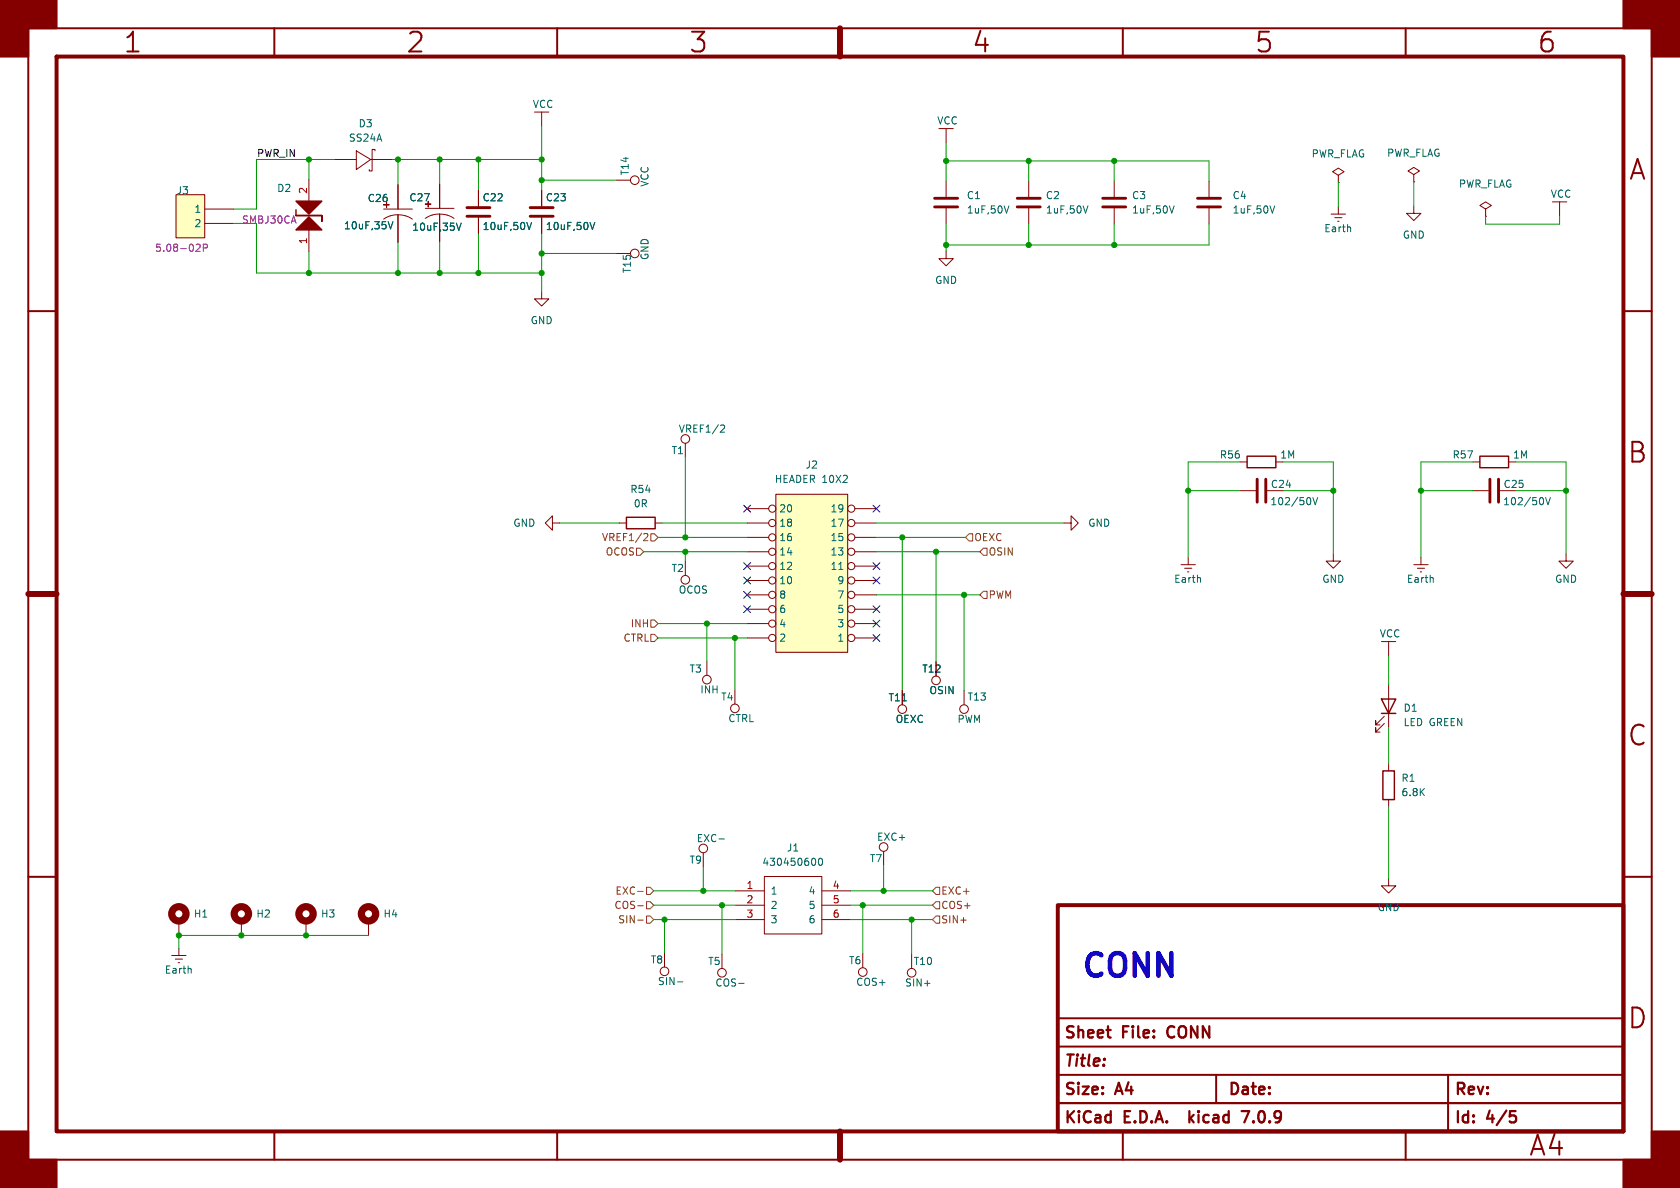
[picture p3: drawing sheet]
<svg xmlns="http://www.w3.org/2000/svg" width="297mm" height="210mm" viewBox="0 0 297 210" stroke-linecap="round" stroke-linejoin="round" font-family="sans-serif">
<g fill="none" stroke="#840000" stroke-width=".35">
<path d="M5 5h287v200h-287zM48.5 5v5M98.5 5v5M148.5 5v5M198.5 5v5M248.5 5v5M5 55h5M287 55h5M5 105h5M287 105h5M5 155h5M287 155h5"/>
<path d="M187 195h100M187 190h100M187 185h100M187 180h100M215 190v5M256 190v10M48.5 200v5M98.5 200v5M148.5 200v5M198.5 200v5M248.5 200v5"/>
</g>
<path d="M10 10h277v190h-277zM187 160h100v40h-100z" fill="none" stroke="#840000" stroke-width=".7"/>
<path d="M148.5 5v5M5 105h5M287 105h5M148.5 200v5" fill="none" stroke="#840000" stroke-width="1.1"/>
<g fill="#840000" stroke="#840000" stroke-width=".35">
<path d="M0 0h10v5h-5v5h-5z"/>
<path d="M0 200h5v5h5v5h-10z"/>
<path d="M287 0h10v10h-5v-5h-5z"/>
<path d="M292 200h5v10h-10v-5h5z"/>
</g>
<path d="M206.6 181.7a1.39 1.39 0 0 0 0 1.4M210.3 196.4v2M210.5 197.6l.5 .8M211 197.1l-.7 .7M219.5 196.4h1.3l-.8 2M267 196.4h.9M267.6 197.2l.4 .4v.4l-.4 .4" fill="none" stroke="#840000" stroke-width=".4"/>
<g fill="none" stroke="#840000" stroke-width=".18">
<path d="M95.8 19.8v2.6M31.1 34.4h5.1v7.6h-5.1zM36.2 37h5.1M36.2 39.5h5.1M54.6 31.8v3.8M59.2 28.2h3.8M63 26.7l2.5 1.5-2.5 1.8zM65.5 28.2h3.8M66.3 26.7v-.3h-.5v3.8h-.5v-.2M67.8 36.2h1zM67.8 37h5.1M68.3 35.7l.1 1z"/>
<path d="M70.4 38a4.2 4.2 0 0 0-2.6 .7M70.4 38a4.3 4.3 0 0 1 2.5 .7M70.4 32.6v4.4M70.4 38v4.8M75.2 36.1h1zM75.2 36.8h5.1M75.7 35.6v1zM77.7 37.8a4.2 4.2 0 0 0-2.5 .8M77.7 37.8a4.3 4.3 0 0 1 2.6 .8M77.7 32.5v4.3M77.7 37.8v4.9M84.6 33.7v2.7"/>
<path d="M84.6 38.5v2.8M95.8 33.7v2.7M95.8 38.5v2.8M108.9 31.9h2.6M167.3 22.7v2.6M167.3 32v2.8M167.3 36.8v2.8M181.9 32v2.8M181.9 36.8v2.8M197 32v2.8M197 36.8v2.8M213.7 32v2.8"/>
<path d="M213.7 36.8v2.8M235.3 37.8h2.6M236 38.5h1.2M236.5 39.1h.2M236.6 31l1-.6-1-.7-1 .7 1 .6v1.3M236.6 32.3h.1M236.6 36.6v1.2M249.9 36.4v1.3h1.3l-1.3 1.3-1.2-1.3h1.2M249.9 30.9l1.1-.7-1.1-.6-1 .6 1 .7v1.2M249.9 32.1h.1M262.6 37l1.1-.7-1.1-.6-1 .6 1 .7v1.2M262.6 38.2h.1"/>
<path d="M275.7 35.7v2.5M54.6 40.6v3.9M95.8 51.6v1.2h1.2l-1.2 1.3-1.3-1.3h1.3M108.9 44.8h2.6M167.3 44.5v1.2h1.2l-1.2 1.3-1.3-1.3h1.3M121.2 78.4v2.5M97.7 92.5v-1.3l-1.3 1.3 1.3 1.2v-1.2h1.2M109.5 92.5h1.2M115.8 92.5h1.3M121.2 99.2v2.5M132.1 92.5h3.8M132.1 97.5h3.8"/>
<path d="M132.1 95h3.8M132.1 89.9h3.8M137.2 87.4h12.7v27.9h-12.7zM151.1 92.5h3.8M151.1 97.5h3.8M151.1 95h3.8M151.1 89.9h3.8M188.1 92.5h1.3v1.2l1.2-1.2-1.2-1.3v1.3M208.8 99.8h2.5M210.1 98.6v1.2M219.2 86.7h2.8M219.2 81.7h1.3"/>
<path d="M224 86.7h2.8M225.6 81.7h1.2M235.7 97.9v1.3h1.3l-1.3 1.3-1.3-1.3h1.3M249.9 99.8h2.6M251.2 98.6v1.2M260.3 86.7h2.8M260.3 81.7h1.3M265.2 86.7h2.8M266.7 81.7h1.3M276.9 97.9v1.3h1.2l-1.2 1.3-1.3-1.3h1.3M125 116.8v2.6M132.1 112.8h3.8"/>
<path d="M132.1 102.6h3.8M132.1 100.1h3.8M132.1 110.2h3.8M132.1 107.7h3.8M132.1 105.2h3.8M151.1 112.8h3.8M151.1 102.6h3.8M151.1 100.1h3.8M151.1 110.2h3.8M151.1 107.7h3.8M151.1 105.2h3.8M165.5 117v2.5"/>
<path d="M209.4 100.5h1.3M209.9 101.1h.3M245.5 113.4v2.6M250.6 100.5h1.2M251.1 101.1h.2M129.9 121.9v2.6M159.5 122v2.6M170.4 122v2.6M244.7 127.9l-1.5 1.5v-.7v.7h.8M244.7 126.6l-1.5 1.5v-.7v.7h.8M245.5 121v7.7M245.5 135v1.3"/>
<path d="M124.3 150.7v2.6M130 157.5h5.1M135.1 154.9h10.2v10.2h-10.2zM145.3 157.5h5.1M156.2 150.5v2.5M245.5 155.3v1.3h1.3l-1.3 1.3-1.3-1.3h1.3M245.5 141.4v1.2M30.4 168.9h2.5M31 169.5h1.3M31.5 170.2h.2M31.6 162.8v2.6M31.6 167.6v1.3"/>
<path d="M42.7 162.8v2.6M54.1 162.8v2.6M65.2 162.8v2.6M117.5 168.4v2.5M127.6 168.7v2.5M130 160h5.1M130 162.6h5.1M145.3 160h5.1M145.3 162.6h5.1M152.5 168.5v2.6M161.2 168.7v2.5"/>
<circle cx="112.2" cy="31.9" r=".76"/>
<circle cx="112.2" cy="44.8" r=".76"/>
<circle cx="121.2" cy="77.6" r=".76"/>
<circle cx="136.5" cy="97.5" r=".63"/>
<circle cx="136.5" cy="95" r=".63"/>
<circle cx="136.5" cy="89.9" r=".63"/>
<circle cx="136.5" cy="92.5" r=".63"/>
<circle cx="150.5" cy="97.5" r=".63"/>
<circle cx="150.5" cy="95" r=".63"/>
<circle cx="150.5" cy="89.9" r=".63"/>
<circle cx="150.5" cy="92.5" r=".63"/>
<circle cx="121.2" cy="102.5" r=".76"/>
<circle cx="136.5" cy="107.7" r=".63"/>
<circle cx="136.5" cy="100.1" r=".63"/>
<circle cx="136.5" cy="112.8" r=".63"/>
<circle cx="136.5" cy="105.2" r=".63"/>
<circle cx="136.5" cy="110.2" r=".63"/>
<circle cx="136.5" cy="102.6" r=".63"/>
<circle cx="150.5" cy="100.1" r=".63"/>
<circle cx="150.5" cy="107.7" r=".63"/>
<circle cx="150.5" cy="112.8" r=".63"/>
<circle cx="150.5" cy="102.6" r=".63"/>
<circle cx="150.5" cy="105.2" r=".63"/>
<circle cx="150.5" cy="110.2" r=".63"/>
<circle cx="125" cy="120.1" r=".76"/>
<circle cx="129.9" cy="125.2" r=".76"/>
<circle cx="159.5" cy="125.3" r=".76"/>
<circle cx="165.5" cy="120.3" r=".76"/>
<circle cx="170.4" cy="125.3" r=".76"/>
<circle cx="124.3" cy="150" r=".76"/>
<circle cx="156.2" cy="149.7" r=".76"/>
<circle cx="117.5" cy="171.7" r=".76"/>
<circle cx="127.6" cy="172" r=".76"/>
<circle cx="152.5" cy="171.8" r=".76"/>
<circle cx="161.2" cy="172" r=".76"/>
</g>
<g fill="none" stroke="#840000" stroke-width=".51">
<path d="M82.5 38.2h4.1M82.5 36.7h4.1M93.7 38.2h4.1M93.7 36.7h4.1M165.2 36.6h4.1M165.2 35.1h4.1M179.8 36.6h4.1M179.8 35.1h4.1M194.9 36.6h4.1M194.9 35.1h4.1M211.7 36.6h4.1M211.7 35.1h4.1"/>
<path d="M222.2 84.7v4.1M223.8 84.7v4.1M263.4 84.7v4.1M264.9 84.7v4.1"/>
</g>
<g fill="none" stroke="#006464" stroke-width=".18">
<path d="M68.6 39.2l.4 1.3 .5-1.3M80.7 39.4l.4 1.3 .4-1.3M93.1 39.3l.5 1.3 .4-1.3M104.3 39.3l.4 1.3 .5-1.3M178.4 36.4l-.5 1.3M192.3 36.4l-.4 1.3M207.6 36.4l-.4 1.3M225.4 36.4l-.5 1.3M238.7 40.2l.1 .8M127.6 75.1l.4 .1 .1 .3-.8 .9h.8M231.6 88.1l.1 .3-.1 .7M232.1 88l.4 1.2 .4-1.2"/>
<path d="M272.8 88.1l.1 .3-.1 .7M273.2 88l.5 1.2 .4-1.2M148.3 100.7h.7M212.2 102.2v.7M253.3 102.2l.1 .7M127.1 148.3h1M144 151.8l.2 .4-.2 .7M144.8 151.8l.2-.1a.68 .68 0 0 1 .4 .6 .68 .68 0 0 1-.4 .7l-.2-.1-.1-.4zM33.7 171.2l.1 .8M119.8 173.6h.9M130.6 173.8h1"/>
</g>
<path d="M110.7 91.4h5.1v2.1h-5.1zM220.5 80.6h5.1v2.1h-5.1zM261.6 80.6h5.1v2.1h-5.1zM244.2 123.6h2.6l-1.3 2.5zM244.2 126.1h2.6M244.5 136.3h2v5.1h-2z" fill="none" stroke="#840000" stroke-width=".25"/>
<g fill="none" stroke="#840000" stroke-width="1.3">
<circle cx="31.6" cy="161.5" r="1.27"/>
<circle cx="42.7" cy="161.5" r="1.27"/>
<circle cx="54.1" cy="161.5" r="1.27"/>
<circle cx="65.2" cy="161.5" r="1.27"/>
</g>
<g fill="#840000" stroke="#840000" stroke-width=".25">
<path d="M52.3 35.6h4.6l-2.3 2.2z"/>
<path d="M52.3 40.6l2.3-2.2 2.3 2.2z"/>
<path d="M52.3 37.1v1z"/>
<path d="M52.3 38.1h4.6v1v-1z"/>
</g>
<g fill="#ffffc2" stroke="#ffffc2" stroke-width=".18">
<path d="M31.1 34.4h5.1v7.6h-5.1z"/>
<path d="M137.2 87.4h12.7v27.9h-12.7z"/>
</g>
<path d="M34.9 43.2h.4l.1 .3-.8 .9h.8M35.9 43.8h.6l.2-.2-.1-.3-.7-.1v1.2" fill="none" stroke="#840084" stroke-width=".18"/>
<g fill="none" stroke="#725600" stroke-width=".18">
<path d="M112.5 96.9h.7l.6 .6-.6 .7h-.7zM114 94.3l.4 .1 .1 .3-.8 .9h.8M115.1 94.4h.6l.6 .6-.6 .6h-.6zM171.3 94.4h.7v1.2h-.7l-.6-.6zM173.9 96.9h.6v1.3h-.6l-.7-.7zM115.1 112.1h.6l.6 .7-.6 .6h-.6zM115.1 109.6h.6l.6 .6-.6 .7h-.6zM173.2 105.2l.7-.7h.6v1.3h-.6zM112.7 157.6h1M114.3 156.8h.6l.7 .7-.7 .6h-.6zM114.3 159.4h.6l.7 .6-.7 .7h-.6zM165.5 156.8h.6v1.3h-.6l-.7-.6z"/>
<path d="M165.5 159.4h.6v1.3h-.6l-.7-.7zM112.7 162.7h1M112.7 160.1h1M114.3 161.9h.6l.7 .7-.7 .6h-.6zM165.5 161.9h.6v1.3h-.6l-.7-.6z"/>
</g>
<g fill="none" stroke="#009600" stroke-width=".18">
<path d="M41.3 39.5h4v8.8h50.5M54.6 28.2v3.6M59.2 28.2h-13.9v8.8h-4M69.3 28.2h26.5M70.4 28.2v4.4M77.7 28.2v4.3M84.6 28.2v5.5M95.8 22.4v11.3M95.8 31.9h13.1M167.3 28.4h46.4v3.6M167.3 25.3v6.7M167.3 39.6v4.9"/>
<path d="M181.9 28.4v3.6M181.9 39.6v3.7M197 28.4v3.6M197 39.6v3.7M213.7 39.6v3.7h-46.4M236.6 32.3v4.3M249.9 32.1v4.3M262.6 38.2v1.4h13.1v-1.4M54.6 44.5v3.8M70.4 42.8v5.5M77.7 42.7v5.6M84.6 41.3v7"/>
<path d="M95.8 41.3v10.3M95.8 44.8h13.1M98.9 92.5h10.6M113.8 97.5h18.3M116.3 95h15.8M117.1 92.5h15M121.2 80.9v14.1M121.2 97.5v1.7M154.9 97.5h18.3M154.9 95h15.8M154.9 92.5h33.2M159.5 95v27"/>
<path d="M165.5 97.5v19.5M210.1 86.7h9.1M219.2 81.7h-9.1v16.9M226.8 81.7h8.9v16.2M226.8 86.7h8.9M251.2 86.7h9.1M260.3 81.7h-9.1v16.9M268 81.7h8.9v16.2M268 86.7h8.9M116.3 110.2h15.8M116.3 112.8h15.8M125 110.2v6.6"/>
<path d="M129.9 112.8v9.1M154.9 105.2h18.3M170.4 105.2v16.8M245.5 116v5M245.5 128.7v6.3M115.6 157.5h14.4M124.3 153.3v4.2M150.4 157.5h14.4M156.2 153v4.5M245.5 142.6v12.7M65.2 165.4h-33.6v2.2M115.6 162.6h14.4"/>
<path d="M115.6 160h14.4M117.5 162.6v5.8M127.6 160v8.7M150.4 162.6h14.4M150.4 160h14.4M152.5 160v8.5M161.2 162.6v6.1"/>
</g>
<g fill="none" stroke="#000084" stroke-width=".18">
<path d="M131.5 99.5l1.2 1.2M131.5 89.3l1.2 1.2M132.7 99.5l-1.2 1.2M132.7 89.3l-1.2 1.2M154.3 99.5l1.2 1.2M154.3 89.3l1.2 1.2M155.5 99.5l-1.2 1.2M155.5 89.3l-1.2 1.2M131.5 102l1.2 1.2M131.5 107.1l1.2 1.2M131.5 104.5l1.2 1.3M132.7 102l-1.2 1.2"/>
<path d="M132.7 107.1l-1.2 1.2M132.7 104.5l-1.2 1.3M154.3 112.2l1.2 1.2M154.3 107.1l1.2 1.2M154.3 109.6l1.2 1.2M154.3 102l1.2 1.2M155.5 112.2l-1.2 1.2M155.5 107.1l-1.2 1.2M155.5 109.6l-1.2 1.2M155.5 102l-1.2 1.2"/>
</g>
<g fill="#009600" stroke="#009600" stroke-width=".18">
<circle cx="95.8" cy="48.3" r=".46"/>
<circle cx="95.8" cy="44.8" r=".46"/>
<circle cx="77.7" cy="28.2" r=".46"/>
<circle cx="84.6" cy="28.2" r=".46"/>
<circle cx="95.8" cy="28.2" r=".46"/>
<circle cx="95.8" cy="31.9" r=".46"/>
<circle cx="77.7" cy="48.3" r=".46"/>
<circle cx="84.6" cy="48.3" r=".46"/>
<circle cx="159.5" cy="95" r=".46"/>
<circle cx="170.4" cy="105.2" r=".46"/>
<circle cx="165.5" cy="97.5" r=".46"/>
<circle cx="161.2" cy="162.6" r=".46"/>
<circle cx="125" cy="110.2" r=".46"/>
<circle cx="121.2" cy="95" r=".46"/>
<circle cx="121.2" cy="97.5" r=".46"/>
<circle cx="129.9" cy="112.8" r=".46"/>
<circle cx="181.9" cy="43.3" r=".46"/>
<circle cx="210.1" cy="86.7" r=".46"/>
<circle cx="197" cy="43.3" r=".46"/>
<circle cx="167.3" cy="28.4" r=".46"/>
<circle cx="167.3" cy="43.3" r=".46"/>
<circle cx="181.9" cy="28.4" r=".46"/>
<circle cx="197" cy="28.4" r=".46"/>
<circle cx="156.2" cy="157.5" r=".46"/>
<circle cx="152.5" cy="160" r=".46"/>
<circle cx="42.7" cy="165.4" r=".46"/>
<circle cx="54.1" cy="165.4" r=".46"/>
<circle cx="124.3" cy="157.5" r=".46"/>
<circle cx="127.6" cy="160" r=".46"/>
<circle cx="31.6" cy="165.4" r=".46"/>
<circle cx="117.5" cy="162.6" r=".46"/>
<circle cx="276.9" cy="86.7" r=".46"/>
<circle cx="235.7" cy="86.7" r=".46"/>
<circle cx="251.2" cy="86.7" r=".46"/>
<circle cx="70.4" cy="48.3" r=".46"/>
<circle cx="54.6" cy="48.3" r=".46"/>
<circle cx="70.4" cy="28.2" r=".46"/>
<circle cx="54.6" cy="28.2" r=".46"/>
</g>
<text font-size="5.6" fill="#1108c4" x="190.9" y="173.9">CONN</text>
<g font-size="4.9" fill="#840000">
<text x="21.7" y="9.8">1</text>
<text x="71.7" y="9.8">2</text>
<text x="121.7" y="9.8">3</text>
<text x="171.7" y="9.8">4</text>
<text x="221.7" y="9.8">5</text>
<text x="271.7" y="9.8">6</text>
<text x="287.8" y="32.3">A</text>
<text x="287.6" y="82.3">B</text>
<text x="287.6" y="132.3">C</text>
<text x="287.6" y="182.3">D</text>
<text x="270.2" y="204.8">A4</text>
</g>
<g font-size="2.8" fill="#840000">
<text x="188" y="184.1">Sheet</text>
<text x="198.6" y="184.1">File:</text>
<text x="207.3" y="184.1">CONN</text>
<text x="188" y="189.1">Title:</text>
<text x="188" y="194.1">Size:</text>
<text x="197.5" y="194.1">A4</text>
<text x="217" y="194.1">Date:</text>
<text x="257" y="194.1">Rev:</text>
<text x="188" y="199.1">KiCad</text>
<text x="198.9" y="199.1">E.D.A.</text>
<text x="211.9" y="199.1">kicad</text>
<text x="222.2" y="199.1">7.0.9</text>
<text x="257" y="199.1">Id:</text>
<text x="263" y="199.1">4/5</text>
</g>
<g font-size="1.8" fill="#006464">
<text x="63.3" y="22.7">D3</text>
<text x="94.1" y="19.3">VCC</text>
<text x="165.6" y="22.2">VCC</text>
<text x="61.6" y="25.2">SS24A</text>
<text x="231.8" y="28">PWR_FLAG</text>
<text x="245.1" y="27.9">PWR_FLAG</text>
<text x="31.1" y="34.6">J3</text>
<text x="48.9" y="34.1">D2</text>
<text x="64.9" y="35.9">C26</text>
<text x="72.3" y="35.8">C27</text>
<text x="85.2" y="35.8">C22</text>
<text x="96.4" y="35.8">C23</text>
<text x="111.4" y="31.1" transform="rotate(-90 111.4 31.1)">T14</text>
<text x="114.9" y="33.1" transform="rotate(-90 114.9 33.1)">VCC</text>
<text x="170.8" y="35.4">C1</text>
<text x="184.8" y="35.4">C2</text>
<text x="200" y="35.4">C3</text>
<text x="217.8" y="35.4">C4</text>
<text x="257.8" y="33.4">PWR_FLAG</text>
<text x="274.1" y="35.2">VCC</text>
<text x="34.3" y="37.8">1</text>
<text x="34.3" y="40.4">2</text>
<text x="60.7" y="40.7">10uF,35V</text>
<text x="72.8" y="41">10uF,35V</text>
<text x="85.2" y="40.9">10uF,50V</text>
<text x="96.4" y="40.9">10uF,50V</text>
<text x="170.8" y="37.9">1uF,50V</text>
<text x="184.8" y="37.9">1uF,50V</text>
<text x="200" y="37.9">1uF,50V</text>
<text x="217.8" y="37.9">1uF,50V</text>
<text x="234" y="41.2">Earth</text>
<text x="114.9" y="46.1" transform="rotate(-90 114.9 46.1)">GND</text>
<text x="247.9" y="42.4">GND</text>
<text x="111.7" y="48.4" transform="rotate(-90 111.7 48.4)">T15</text>
<text x="165.2" y="50.4">GND</text>
<text x="93.7" y="57.5">GND</text>
<text x="119.9" y="76.7">VREF1/2</text>
<text x="118.6" y="80.5">T1</text>
<text x="142.3" y="83">J2</text>
<text x="215.6" y="81.3">R56</text>
<text x="226.2" y="81.3">1M</text>
<text x="256.7" y="81.3">R57</text>
<text x="267.4" y="81.3">1M</text>
<text x="111.3" y="87.4">R54</text>
<text x="111.9" y="89.9">0R</text>
<text x="136.9" y="85.6">HEADER 10X2</text>
<text x="224.5" y="89.5">102/50V</text>
<text x="224.6" y="86.5">C24</text>
<text x="265.6" y="89.5">102/50V</text>
<text x="265.7" y="86.5">C25</text>
<text x="90.7" y="93.3">GND</text>
<text x="137.7" y="95.9">16</text>
<text x="137.7" y="93.3">18</text>
<text x="137.7" y="90.8">20</text>
<text x="146.7" y="95.9">15</text>
<text x="146.7" y="93.3">17</text>
<text x="146.7" y="90.8">19</text>
<text x="192.3" y="93.3">GND</text>
<text x="118.6" y="101.3">T2</text>
<text x="137.7" y="100.9">12</text>
<text x="137.7" y="98.4">14</text>
<text x="146.7" y="100.9">11</text>
<text x="146.7" y="98.4">13</text>
<text x="119.9" y="105.1">OCOS</text>
<text x="137.7" y="103.5">10</text>
<text x="137.7" y="106">8</text>
<text x="147.9" y="106">7</text>
<text x="147.9" y="103.5">9</text>
<text x="207.5" y="103.2">Earth</text>
<text x="233.7" y="103.2">GND</text>
<text x="248.6" y="103.2">Earth</text>
<text x="274.8" y="103.2">GND</text>
<text x="137.7" y="113.6">2</text>
<text x="137.7" y="111.1">4</text>
<text x="137.7" y="108.6">6</text>
<text x="147.9" y="113.6">1</text>
<text x="147.9" y="111.1">3</text>
<text x="147.9" y="108.6">5</text>
<text x="243.8" y="112.9">VCC</text>
<text x="121.8" y="119.1">T3</text>
<text x="163" y="119.1">T12</text>
<text x="123.7" y="122.8">INH</text>
<text x="127.4" y="124.1">T4</text>
<text x="157" y="124.2">T11</text>
<text x="164.2" y="122.9">OSIN</text>
<text x="171" y="124.1">T13</text>
<text x="128.7" y="127.9">CTRL</text>
<text x="158.3" y="128">OEXC</text>
<text x="169.2" y="128">PWM</text>
<text x="248" y="126">D1</text>
<text x="248" y="128.6">LED GREEN</text>
<text x="247.7" y="138.4">R1</text>
<text x="247.7" y="140.9">6.8K</text>
<text x="123.1" y="149.1">EXC-</text>
<text x="154.9" y="148.8">EXC+</text>
<text x="121.8" y="152.9">T9</text>
<text x="134.7" y="153.3">430450600</text>
<text x="139" y="150.7">J1</text>
<text x="153.7" y="152.6">T7</text>
<text x="136.1" y="158.3">1</text>
<text x="136.1" y="160.9">2</text>
<text x="142.9" y="158.3">4</text>
<text x="142.9" y="160.9">5</text>
<text x="243.5" y="161.3">GND</text>
<text x="34.2" y="162.4">H1</text>
<text x="45.2" y="162.4">H2</text>
<text x="56.7" y="162.4">H3</text>
<text x="67.7" y="162.4">H4</text>
<text x="136.1" y="163.4">3</text>
<text x="142.9" y="163.4">6</text>
<text x="29" y="172.3">Earth</text>
<text x="114.9" y="170.5">T8</text>
<text x="125.1" y="170.8">T5</text>
<text x="150" y="170.7">T6</text>
<text x="161.4" y="170.8">T10</text>
<text x="116.2" y="174.3">SIN-</text>
<text x="126.4" y="174.6">COS-</text>
<text x="151.3" y="174.5">COS+</text>
<text x="159.9" y="174.6">SIN+</text>
</g>
<text font-size="1.8" fill="#0f0f0f" x="45.3" y="27.8">PWR_IN</text>
<g font-size="1.8" fill="#a90000">
<text x="54.4" y="34.4" transform="rotate(-90 54.4 34.4)">2</text>
<text x="54.4" y="43.3" transform="rotate(-90 54.4 43.3)">1</text>
<text x="131.9" y="157.2">1</text>
<text x="131.9" y="159.8">2</text>
<text x="147.1" y="157.2">4</text>
<text x="147.1" y="159.8">5</text>
<text x="131.9" y="162.3">3</text>
<text x="147.1" y="162.3">6</text>
</g>
<g font-size="1.8" fill="#840084">
<text x="42.7" y="39.7">SMBJ30CA</text>
<text x="27.3" y="44.7">5.08-02P</text>
</g>
<g font-size="1.8" fill="#725600">
<text x="106.3" y="95.9">VREF1/2</text>
<text x="172.1" y="95.9">OEXC</text>
<text x="107" y="98.4">OCOS</text>
<text x="174.7" y="98.4">OSIN</text>
<text x="174.7" y="106">PWM</text>
<text x="110.1" y="113.6">CTRL</text>
<text x="111.4" y="111.1">INH</text>
<text x="108.5" y="160.9">COS-</text>
<text x="108.7" y="158.3">EXC-</text>
<text x="166.3" y="158.3">EXC+</text>
<text x="166.3" y="160.9">COS+</text>
<text x="109.2" y="163.4">SIN-</text>
<text x="166.3" y="163.4">SIN+</text>
</g>
</svg>
